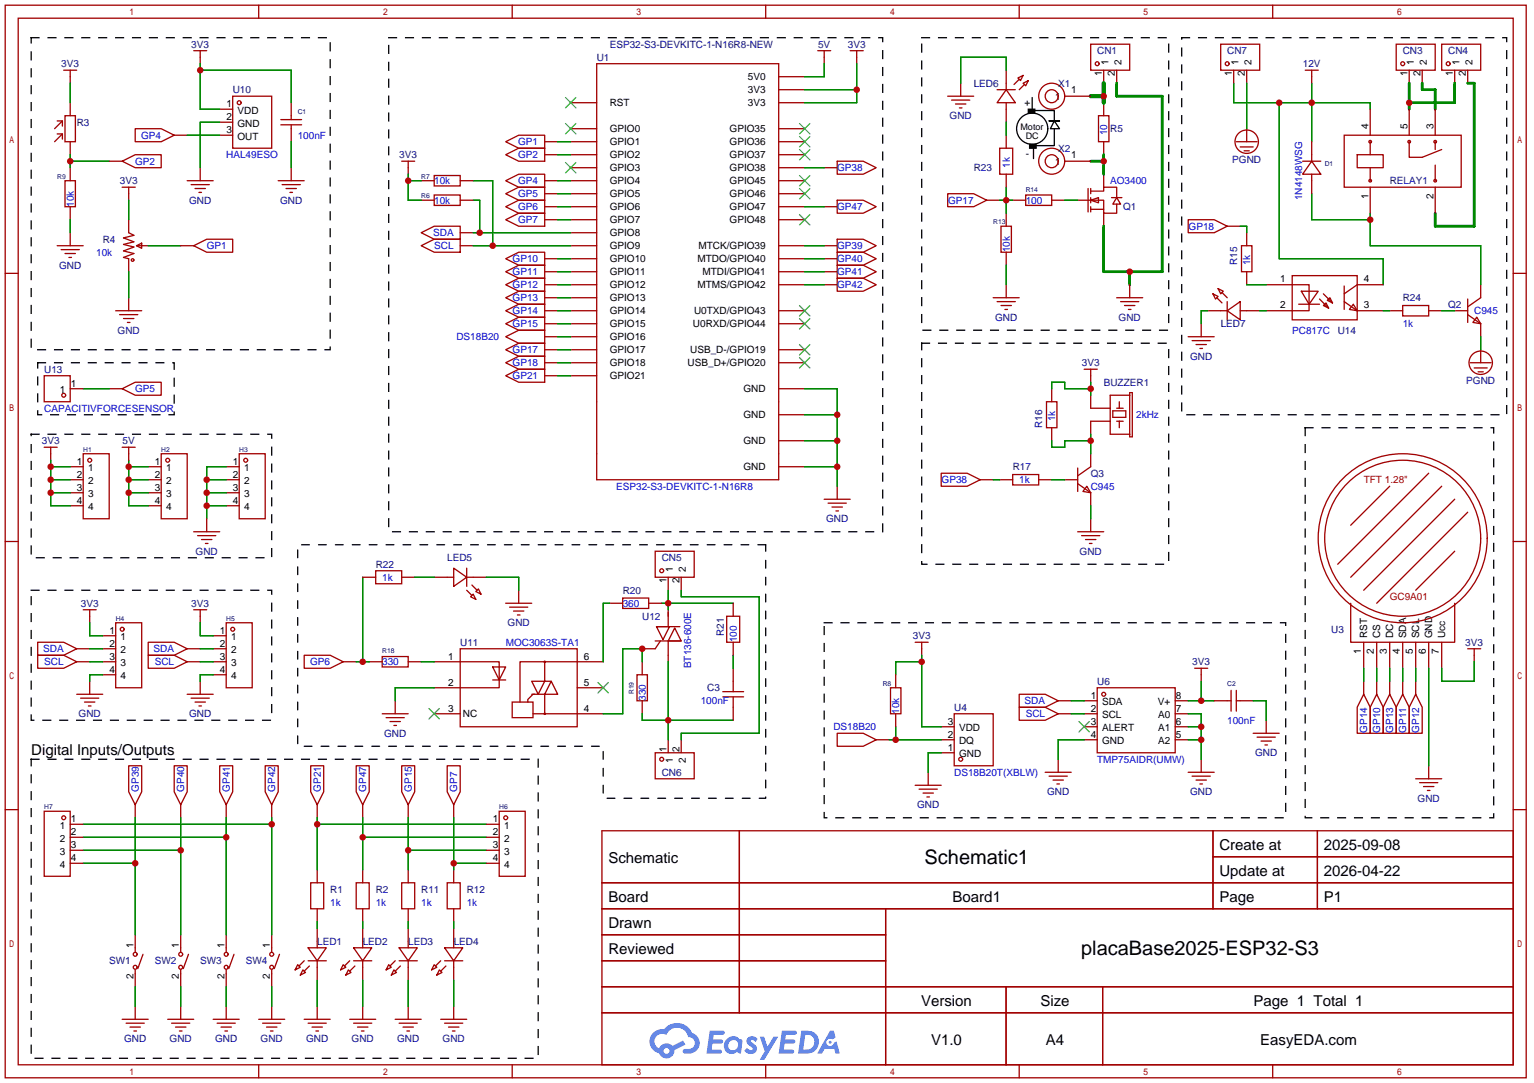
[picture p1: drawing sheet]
<svg xmlns="http://www.w3.org/2000/svg" width="300mm" height="212mm" viewBox="0 0 300 212" stroke-linecap="round" stroke-linejoin="round" font-family="sans-serif">
<g fill="none" stroke="#a10000" stroke-width=".25">
<path d="M1 1h297.2v209.6h-297.2zM3.6 3.6h292.1v204.4h-292.1zM50.5 1v2.6M100.1 1v2.6M149.6 1v2.6M199.1 1v2.6M248.7 1v2.6M1 53.4h2.6M295.7 53.4h2.5M1 105.8h2.6M295.7 105.8h2.5M1 158.2h2.6"/>
<path d="M295.7 158.2h2.5M117.6 162.3h178.1v45.7h-178.1zM117.6 172.5h178.1M117.6 177.5h178.1M144.5 162.3v35.6M173 177.5v30.5M237 162.3v15.2M237 167.4h58.7M257.4 162.3v15.2M117.6 182.6h55.4M117.6 192.8h178.1M117.6 187.7h55.4"/>
<path d="M117.6 197.9h178.1M196.6 192.8v15.2M215.4 192.8v15.2M50.5 208v2.6M100.1 208v2.6M149.6 208v2.6M199.1 208v2.6M248.7 208v2.6"/>
</g>
<g fill="#5487ff">
<path d="M146.2 202.7a1.3 1.3 0 0 1 1.8 .3l-.4 .6a.54 .54 0 0 0-.9-.2l.1 .2a1.58 1.58 0 0 1 1.1 1.5 1.43 1.43 0 0 1-2.5 .2l.5-.6a.64 .64 0 0 0 .6 .5 .64 .64 0 0 0 .6-.3l-.2-.2a1.35 1.35 0 0 1-.9-1.8z"/>
<path d="M148.5 202.5h.8l.7 2 1.1-2h1l-2.8 4.6h-.9l1-1.7z"/>
<path d="M138.7 201.4h1.6a1.31 1.31 0 0 1 1.3 .2 .4 .4 0 0 1-.4 .5l-1.8 .1-.1 .9h1.7a.4 .4 0 0 1 .3 .4 .4 .4 0 0 1-.4 .4h-1.7l-.2 1.2h.8a1.23 1.23 0 0 1 1.2 .2 .39 .39 0 0 1-.3 .5h-2.7z"/>
<path d="M152.8 201.4h1.6a1.32 1.32 0 0 1 1.3 .2 .39 .39 0 0 1-.4 .5l-1.7 .1-.2 .9h1.7a.4 .4 0 0 1 .3 .4 .4 .4 0 0 1-.4 .4h-1.7l-.2 1.2h.8a1.23 1.23 0 0 1 1.2 .1 .39 .39 0 0 1-.3 .6h-2.7z"/>
<path d="M162.2 201.4h.7l.4 1.3-.7 .4a.75 .75 0 0 0-1.1 .3 .75 .75 0 0 0 .5 1 .75 .75 0 0 0 .9-.7l.6-.2 .6 2.3h-.9l-.2-.9h-1.9l-.5 .9h-.9z"/>
<path d="M156.6 201.4l-.7 4.4h1.5a2.27 2.27 0 0 0 2.6-2.2 2.27 2.27 0 0 0-2.7-2.2zM157.3 202.1a1.5 1.5 0 0 1 1.8 1.6 1.5 1.5 0 0 1-1.9 1.4h-.3z"/>
<path d="M142 203a1.6 1.6 0 0 0-.3 2.3 1.6 1.6 0 0 0 2.3 .2l.8 .3 .3-2.4-.2-.3-.4-.1a1.58 1.58 0 0 0-2.5 0zM142.6 203.5a.99 .99 0 0 1 1.6 .3 .99 .99 0 0 1-.9 1.4 .94 .94 0 0 1-1-.6 .94 .94 0 0 1 .3-1.1z"/>
<path d="M127.6 201.8a2.37 2.37 0 0 0 1.2 4 1.54 1.54 0 0 0 1.7 1 1.54 1.54 0 0 0 1.3-1.6l2.1-1.1-.4-.8-2.1 1a1.57 1.57 0 0 0-2.6 .5 1.5 1.5 0 0 1-.7-2.1 1.5 1.5 0 0 1 2.1-.5 2.23 2.23 0 0 1 2.3-1.4 2.23 2.23 0 0 1 2 1.8 1.16 1.16 0 0 1 1.3 1.1 1.16 1.16 0 0 1-1.1 1.2h-.7a.47 .47 0 0 0-.6 .4 .47 .47 0 0 0 .4 .5 2.17 2.17 0 0 0 2.6-.9 2.17 2.17 0 0 0-.4-2.7l-.8-.4a3.2 3.2 0 0 0-5.4-.7l-1.2 .1zM129.7 205.3a.58 .58 0 0 1 1.1 0 .58 .58 0 0 1-1.1 0z"/>
<circle cx="162.2" cy="203.6" r=".28"/>
</g>
<g fill="none" stroke="#a10000" stroke-width=".25">
<path d="M12.4 13.7h2.6M13.7 13.7v2.6M37.8 9.9h2.6M39.1 9.9v2.5M45.5 18.8h7.6v10.2h-7.6zM116.6 12.4h35.5v81.3h-35.5zM152.1 17.5h5.1M152.1 15h5.1M159.8 9.9h2.5M161 9.9v2.5M166.1 9.9h2.6M167.4 9.9v2.5"/>
<path d="M185.2 18.8h5M185.9 19.6h3.6M187.7 16.3v2.5M194.8 17.5h3.6M196.6 17.5l1.8 2.6h-3.6zM196.6 13.7v3.8M198.9 15.2l1-.5-.5 1zM199.1 15.5l-1 1M199.9 16.3l1-.6-.5 1.1zM200.2 16.5l-1.1 1M208 18.8h5.1M213.1 8.6h7.6v5.1h-7.6z"/>
<path d="M215.6 13.7v2.6M218.2 13.7v2.6M238.5 8.6h7.6v5.1h-7.6zM241 13.7v2.6M243.6 13.7v2.6M255 13.7h2.6M256.3 13.7v2.6M272.8 8.6h7.6v5.1h-7.6zM275.3 13.7v2.6M277.9 13.7v2.6M281.7 8.6h7.6v5.1h-7.6zM284.2 13.7v2.6"/>
<path d="M286.8 13.7v2.6M11.2 23.6h1v1M11.2 26.2h1v1M12.2 23.6l-1.5 1.5M12.2 26.2l-1.5 1.5M12.7 22.6h2v5.1h-2zM12.7 35.3h2v5.1h-2zM13.7 20.1v2.5M13.7 27.7v2.5M13.7 32.8v2.5M21.3 31.5h2.6M23.9 31.5l2.5-1.3h5.1v2.6h-5.1z"/>
<path d="M23.9 36.6h2.5M25.1 36.6v2.5M26.4 25.1h5.1l2.5 1.3-2.5 1.3h-5.1zM34 26.4h2.6M36.6 35.3h5.1M37.3 36.1h3.6M38.1 36.8h2M38.9 37.6h.5M39.1 32.8v2.5M42.9 21.3h2.6M42.9 23.9h2.6M42.9 26.4h2.6"/>
<path d="M54.4 35.3h5M54.9 24.4h4M54.9 23.4h4M55.1 36.1h3.6M55.9 36.8h2M56.6 37.6h.5M56.9 20.1v3.3M56.9 24.4v3.3M56.9 32.8v2.5M78.5 31.5h2.5M79.8 31.5v2.5M82.3 35.3h2.5"/>
<path d="M82.3 39.1h2.5M84.8 38.1h5.1v2h-5.1zM84.8 34.3h5.1v2h-5.1zM89.9 35.3h2.6M89.9 39.1h2.6M98.8 27.7l2.5-1.3h5.1v2.6h-5.1zM98.8 30.2l2.5-1.2h5.1v2.5h-5.1zM98.8 35.3l2.5-1.3h5.1v2.6h-5.1zM98.8 37.8l2.5-1.2h5.1v2.5h-5.1zM106.4 27.7h2.6M106.4 30.2h2.6M106.4 35.3h2.6"/>
<path d="M106.4 37.8h2.6M111.5 20.1h5.1M111.5 27.7h5.1M111.5 30.2h5.1M111.5 35.3h5.1M111.5 32.8h5.1M111.5 37.8h5.1M111.5 25.1h5.1M152.1 20.1h5.1M152.1 27.7h5.1M152.1 30.2h5.1M152.1 35.3h5.1"/>
<path d="M152.1 32.8h5.1M152.1 37.8h5.1M152.1 25.1h5.1M161 32.8h2.6M163.6 39.1h5.1l2.5 1.3-2.5 1.3h-5.1zM163.6 31.5h5.1l2.5 1.3-2.5 1.2h-5.1zM185.2 37.8h5l2.6 1.3-2.6 1.3h-5zM186.7 20.3h2M187.5 21.1h.5M192.8 39.1h2.5M195.3 29h2.6v5h-2.6zM196.6 20.1v3.8"/>
<path d="M196.6 26.4v2.6M196.6 34v2.6M197.9 39.1h2.5M200.4 38.1h5.1v2h-5.1zM205.5 39.1h2.5M208 31.5h5.1M210.6 39.1h2.5M212.6 36.8v4.6M213.1 39.1h2.5v2.6h2.6v-1.8M213.1 37.3h2.5v-.7h2.6v2M213.1 39.1l1.5-.5v1zM213.1 36.8v1"/>
<path d="M213.1 38.6v1M214.6 22.6h2.1v5.1h-2.1zM215.6 20.1v2.5M215.6 27.7v2.5M215.6 34v2.6M217.2 38.6h2M218.2 38.6l.7 1.3h-1.5zM241.6 27.7h4M242.3 28.7h2.6M243.1 29.5h1M243.6 25.1v2.6M254.5 31.5h3.6"/>
<path d="M256.3 31.5l1.8 2.5h-3.6zM256.3 27.7v3.8M256.3 34v3.8M262.6 26.4h22.9v10.2h-22.9zM265.2 30.2h5.1v2.6h-5.1zM267.7 21.3v5.1M267.7 27.7v2.5M267.7 32.8v2.5M267.7 36.6v5.1M275.3 27.7v3h2.6l3.8-1.5M275.3 21.3v5.1M280.4 21.3v5.1"/>
<path d="M280.4 27.7v1.5M280.4 32.3v3M280.4 36.6v5.1M11.2 48h5.1M11.9 48.8h3.6M12.7 49.5h2M13.5 50.3h.5M13.7 40.4v2.5M13.7 45.5v2.5M25.1 42.9v2.6l1.1 .5-2.1 .5 2.1 .7-2.1 .6 2.1 .5-2.1 .7 2.1 .5-2.1 .8 1 .2v2.6M25.1 58.2v2.5M26.7 48l1-.5v1z"/>
<path d="M26.7 48h2.3M35.3 48h2.5M37.8 48l2.6-1.3h5.1v2.6h-5.1zM82.3 45.5l2.5-1.3h5.1v2.5h-5.1zM82.3 48l2.5-1.3h5.1v2.6h-5.1zM89.9 45.5h2.6M89.9 48h2.6M98.8 50.5l2.5-1.2h5.1v2.5h-5.1zM98.8 53.1l2.5-1.3h5.1v2.6h-5.1zM98.8 55.6l2.5-1.2h5.1v2.5h-5.1zM98.8 58.2l2.5-1.3h5.1v2.5h-5.1zM98.8 42.9l2.5-1.2h5.1v2.5h-5.1z"/>
<path d="M98.8 40.4l2.5-1.3h5.1v2.6h-5.1zM106.4 40.4h2.6M106.4 42.9h2.6M106.4 50.5h2.6M106.4 53.1h2.6M106.4 55.6h2.6M106.4 58.2h2.6M111.5 40.4h5.1M111.5 42.9h5.1M111.5 45.5h5.1M111.5 48h5.1M111.5 50.5h5.1"/>
<path d="M111.5 53.1h5.1M111.5 55.6h5.1M111.5 58.2h5.1M152.1 40.4h5.1M152.1 42.9h5.1M152.1 48h5.1M152.1 50.5h5.1M152.1 53.1h5.1M152.1 55.6h5.1M161 40.4h2.6M161 48h2.6M161 50.5h2.6"/>
<path d="M161 53.1h2.6M161 55.6h2.6M163.6 46.7h5.1l2.5 1.3-2.5 1.3h-5.1zM163.6 49.3h5.1l2.5 1.2-2.5 1.3h-5.1zM163.6 51.8h5.1l2.5 1.3-2.5 1.3h-5.1zM163.6 54.4h5.1l2.5 1.2-2.5 1.3h-5.1zM194.1 58.2h5M194.8 58.9h3.6M195.6 44.2h2v5.1h-2zM195.6 59.7h2M196.6 41.7v2.5M196.6 49.3v2.5"/>
<path d="M196.6 55.6v2.6M213.1 40.4v1M213.1 40.9h2.5M215.6 41.7v2.5M218.2 58.2h5.1M218.9 58.9h3.6M219.7 59.7h2M220.7 55.6v2.6M232.2 42.9h5l2.6 1.3-2.6 1.3h-5zM237 57.4l1 .5-.5 .5zM237.7 58.2l1.1 1M238 56.4l1 .5-.5 .5z"/>
<path d="M238.8 57.2l1 1M239.8 44.2h2.5M239.8 58.9v3.6M242.6 48h2v5.1h-2zM243.6 45.5v2.5M243.6 53.1v2.5M247.4 55.6h8.4v5.1h-8.4M252.5 53.8h12.7v8.7h-12.7zM253.7 59.4h4.1M254.3 56.9h3.3l-1.8 2.5zM257.8 58.4l1.8 1.8M258.6 59.7l.5-.5 .5 1z"/>
<path d="M258.6 57.4l1.7 1.8M259.3 58.7l.5-.5 .5 1zM262.6 55.9v4.6M262.6 58.9l2.6 1.8M264.4 59.4l.8 1.3-1.5-.2zM270.3 55.6h-5.1l-2.6 1.8M274.1 59.7h5v2h-5zM286.8 58.4v4.6M289.3 55.6v2.6l-2.5 1.7M8.6 73.4h5.1v5.1h-5.1zM13.7 75.9h2.6M21.3 75.9h2.6"/>
<path d="M22.6 60.7h5.1M23.4 61.5h3.5M23.9 75.9l2.5-1.2h5.1v2.5h-5.1zM24.1 62.2h2.1M24.9 63h.5M98.8 60.7l2.5-1.3h5.1v2.6h-5.1zM98.8 73.4l2.5-1.3h5.1v2.6h-5.1zM98.8 65.8l2.5-1.3h5.1v2.6h-5.1zM98.8 63.2l2.5-1.2h5.1v2.5h-5.1zM98.8 68.3l2.5-1.2h5.1v2.5h-5.1zM98.8 70.9l2.5-1.3h5.1v2.5h-5.1zM106.4 60.7h2.6"/>
<path d="M106.4 63.2h2.6M106.4 65.8h2.6M106.4 68.3h2.6M106.4 70.9h2.6M106.4 73.4h2.6M111.5 60.7h5.1M111.5 63.2h5.1M111.5 65.8h5.1M111.5 68.3h5.1M111.5 70.9h5.1M111.5 73.4h5.1M152.1 60.7h5.1"/>
<path d="M152.1 63.2h5.1M152.1 68.3h5.1M152.1 70.9h5.1M152.1 75.9h5.1M196.3 60.5h.5M204.5 78.5h2v5.1h-2zM205.5 75.9v2.6M211.8 72.1h2.6M213.1 72.1v2.6M213.1 77.2v2.6h3.8M218.2 79.8h1.3M218.7 78.5v1.3"/>
<path d="M220.5 60.5h.5M220.7 77.2h-3.8v7.6h3.8M220.7 76.7h.5v8.6h-.5zM232.2 65.8h5M232.9 66.5h3.6M233.7 67.3h2M234.4 68.1h.5M234.7 63.2v2.6M236 60.7h3.8M239.8 60.7l2.5-1.8v3.6zM242.3 60.7h3.8M265.2 60.7h5.1"/>
<path d="M271.5 60.7h2.6M279.1 60.7h2.6M284.2 60.7h2.6M286.8 61.5l2.5 1.7M287.3 70.9h4M288 71.9h2.6M288.5 62l.8 1.2-1.5-.2zM288.8 72.6h1M289.3 63.2v2.6M289.3 68.3v2.6M8.6 87.4h2.6M9.9 87.4v2.5"/>
<path d="M13.7 93.7h2.6M13.7 91.2h2.6M13.7 96.3h2.6M13.7 98.8h2.6M16.3 88.6h5v12.7h-5zM23.9 87.4h2.5M25.1 87.4v2.5M29 93.7h2.5M29 91.2h2.5M29 96.3h2.5M29 98.8h2.5M31.5 88.6h5.1v12.7h-5.1z"/>
<path d="M44.2 93.7h2.5M44.2 91.2h2.5M44.2 96.3h2.5M44.2 98.8h2.5M46.7 88.6h5.1v12.7h-5.1zM152.1 81h5.1M152.1 86.1h5.1M152.1 91.2h5.1M161 97.5h5.1M161.8 98.3h3.6M162.6 99.1h2M163.3 99.8h.5"/>
<path d="M163.6 95v2.5M183.9 92.5h5.1l2.5 1.2-2.5 1.3h-5.1zM191.5 93.7h2.6M195.3 93.7h2.6M197.9 92.7h5v2h-5zM202.9 93.7h2.6M205.5 83.6v2.5M208 93.7h2.6M210.6 91.4v4.6M210.6 94.5l2.5 1.8M212.3 95l.8 1.3-1.5-.3zM213.1 88.6v2.6l-2.5 1.8"/>
<path d="M213.1 96.3v2.5M216.9 82.3h-3.8v2.5M217.4 80.3h2.6v1.2h-2.6zM218.2 82.3h1.3M218.7 82.3v1.3M271.5 95l-7.6 7.6M279.1 92.5l-17.7 17.7M281.7 95l-17.8 17.8M284.2 97.5l-17.8 17.8M16.3 119.1h2.5M17.5 119.1v2.6M37.8 103.9h5.1"/>
<path d="M37.8 119.1h2.6M38.6 104.6h3.6M39.1 119.1v2.6M39.4 105.4h2M40.1 106.2h.5M40.4 101.3v2.6M70.9 112.8h2.5M73.4 111.5h5.1v2.5h-5.1zM78.5 112.8h2.5M84.8 112.8h3.8M88.6 111l2.6 1.8-2.6 1.8zM91.2 112.8h3.8"/>
<path d="M91.2 115.3l1 1M91.2 111v3.6M92.2 114.3l1 1M92.5 116.1l.5 1-1.1-.5zM93 115.6l.5-.5 .5 1zM98.8 117.9h5.1M99.6 118.6h3.5M100.3 119.4h2.1M101.3 115.3v2.6M119.1 117.9h2.6M121.7 116.8h5v2.1h-5zM126.7 117.9h2.6"/>
<path d="M128 107.7h7.6v5.1h-7.6zM130.6 112.8v2.5M130.6 119.1v3.3M133.1 112.8v2.5M143.3 117.9v2.5M210.6 103.9h5M211.3 104.6h3.6M212.1 105.4h2M212.9 106.2h.5M213.1 101.3v2.6M263.9 117.9v7.6h20.3v-7.6M284.2 107.7l-7.6 7.6"/>
<path d="M286.8 100.1l-17.8 17.8M7.4 125.5h5l2.6 1.2-2.6 1.3h-5zM7.4 128h5l2.6 1.3-2.6 1.3h-5zM15 126.7h2.5M15 129.3h2.5M15 135.6h5.1M15.7 136.4h3.6M16.5 137.2h2M17.3 137.9h.5M17.5 133.1v2.5M20.1 126.7h2.5M20.1 129.3h2.5"/>
<path d="M20.1 124.2h2.5M20.1 131.8h2.5M22.6 121.7h5.1v12.7h-5.1zM29 125.5h5l2.6 1.2-2.6 1.3h-5zM29 128h5l2.6 1.3-2.6 1.3h-5zM36.6 126.7h2.5M36.6 129.3h2.5M36.6 135.6h5.1M37.3 136.4h3.6M38.1 137.2h2M38.9 137.9h.5M39.1 133.1v2.5"/>
<path d="M41.7 126.7h2.5M41.7 129.3h2.5M41.7 124.2h2.5M41.7 131.8h2.5M44.2 121.7h5.1v12.7h-5.1zM59.4 128h5.1l2.6 1.3-2.6 1.3h-5.1zM67.1 129.3h2.5M72.1 129.3h2.6M74.7 128.3h5.1v2h-5.1zM74.7 139.4h5.1M77.2 136.9v2.5M79.8 129.3h2.5"/>
<path d="M84.8 129.3h12.7v5.1h-12.7M84.8 139.4h5.1M89.9 126.7h22.9v15.3h-22.9zM96.3 130.3h2.5l-1.3 2.5zM96.3 132.8h2.5M100.1 137.2h4v3h-4zM101.1 120.1h.5M103.9 135.6h2.5v3.8h11.5M103.9 133.1h2.5l-1.2 2.5zM104.1 139.4h2.3M104.4 135.6h-.3l-1 1.1v.5M106.4 129.3h-4.8v7.9"/>
<path d="M107.7 133.1l1.3 2.5h-2.6zM112.8 134.4h5.1M117.9 129.3h-11.5v3.8h1.3M124.5 131.8h2v5.1h-2zM125.5 129.3v2.5M125.5 136.9v2.5M128 125.2h5.1M128.3 122.4h2.5l-1.3 2.6zM128.3 122.4h4.5M129 125.2l-1 1.5h-2.5M130.6 125.2v4.1M131.8 122.7l1.3 2.5h-2.5z"/>
<path d="M141.2 136.1h4.1M141.2 135.1h4.1M142 120.4h2.5v5.1h-2.5zM143.3 125.5v2.5M143.3 130.6v4.5M143.3 136.1v4.6M174 134.4h2v5h-2zM175 131.8v2.6M175 139.4v2.6M178.8 125.5h2.6M180.1 125.5v2.5M186.4 139.4h7.7v10.2h-7.7z"/>
<path d="M199.1 135.6h5.1l2.6 1.3-2.6 1.3h-5.1zM199.1 138.2h5.1l2.6 1.2-2.6 1.3h-5.1zM206.8 136.9h2.5M206.8 139.4h2.5M211.8 136.9h2.6M211.8 139.4h2.6M214.4 134.4h15.2v12.7h-15.2zM229.6 136.9h2.6M229.6 139.4h2.6M233.4 130.6h2.6M234.7 130.6v2.5M237.2 136.9h3.3"/>
<path d="M240.5 134.9v4M241.6 136.9h3.3M241.6 134.9v4M266.4 135.6l1.3 2.6v5.1h-2.5v-5.1zM266.4 125.5v5.1M266.4 133.1v2.5M269 135.6l1.3 2.6v5.1h-2.6v-5.1zM269 125.5v5.1M269 133.1v2.5M271.5 135.6l1.3 2.6v5.1h-2.5v-5.1zM271.5 125.5v5.1M271.5 133.1v2.5"/>
<path d="M274.1 135.6l1.2 2.6v5.1h-2.5v-5.1zM274.1 125.5v5.1M274.1 133.1v2.5M276.6 135.6l1.3 2.6v5.1h-2.6v-5.1zM276.6 125.5v5.1M276.6 133.1v2.5M279.1 125.5v5.1M281.7 125.5v5.1M286.8 126.7h2.5M288 126.7v2.6M8.6 158.5h5.1v12.7h-5.1zM25.1 149.6h2.6v5.1l-1.3 2.5-1.3-2.5z"/>
<path d="M26.4 157.2v2.6M34 149.6h2.6v5.1l-1.3 2.5-1.3-2.5zM35.3 157.2v2.6M42.9 149.6h2.6v5.1l-1.3 2.5-1.3-2.5zM44.2 157.2v2.6M51.8 149.6h2.6v5.1l-1.3 2.5-1.3-2.5zM53.1 157.2v2.6M60.7 149.6h2.5v5.1l-1.2 2.5-1.3-2.5zM62 157.2v2.6M69.6 149.6h2.5v5.1l-1.2 2.5-1.3-2.5zM70.9 157.2v2.6M75.4 140.2h3.6"/>
<path d="M76.2 141h2M77 141.7h.5M78.5 149.6h2.5v5.1l-1.2 2.5-1.3-2.5zM79.8 157.2v2.6M87.4 149.6h2.5v5.1l-1.3 2.5-1.2-2.5zM88.6 157.2v2.6M97.5 158.5h5.1v12.7h-5.1zM128 147.1h7.6v5h-7.6zM130.6 144.5v2.6M133.1 144.5v2.6M163.6 143.3h5.1l2.5 1.2-2.5 1.3h-5.1zM171.2 144.5h2.5"/>
<path d="M178.8 153.4h5.1M179.6 154.2h3.5M180.3 154.9h2.1M181.1 155.7h.5M181.4 150.9v2.5M183.9 142h2.5M183.9 144.5h2.5M183.9 147.1h2.5M204.2 150.9h5.1M205 151.6h3.5M205.7 152.4h2.1M206.5 153.2h.5"/>
<path d="M206.8 148.3v2.6M211.8 142h2.6M211.8 144.5h2.6M229.6 142h2.6M229.6 144.5h2.6M232.2 150.9h5M232.9 151.6h3.6M233.7 152.4h2M234.4 153.2h.5M234.7 148.3v2.6M244.9 143.3h5M245.6 144h3.6"/>
<path d="M246.4 144.8h2M247.1 145.5h.5M247.4 140.7v2.6M276.6 152.1h5.1M277.4 152.9h3.5M278.1 153.7h2.1M278.9 154.4h.5M279.1 149.6v2.5M13.7 161h2.6M13.7 163.6h2.6M13.7 166.1h2.6M13.7 168.7h2.6"/>
<path d="M60.7 172.5h2.5v5h-2.5zM62 169.9v2.6M62 177.5v2.6M69.6 172.5h2.5v5h-2.5zM70.9 169.9v2.6M70.9 177.5v2.6M78.5 172.5h2.5v5h-2.5zM79.8 169.9v2.6M79.8 177.5v2.6M87.4 172.5h2.5v5h-2.5zM88.6 169.9v2.6M88.6 177.5v2.6"/>
<path d="M95 161h2.5M95 163.6h2.5M95 166.1h2.5M95 168.7h2.5M23.9 199.1h5.1M24.6 199.9h3.6M26.4 182.6v3.3M26.4 189.5v3.3M26.4 196.6v2.5M27.9 186.4l-1 2.8M32.8 199.1h5M33.5 199.9h3.6"/>
<path d="M35.3 182.6v3.3M35.3 189.5v3.3M35.3 196.6v2.5M36.8 186.4l-1 2.8M41.7 199.1h5M42.4 199.9h3.6M44.2 182.6v3.3M44.2 189.5v3.3M44.2 196.6v2.5M45.7 186.4l-1 2.8M50.5 199.1h5.1M51.3 199.9h3.6"/>
<path d="M53.1 182.6v3.3M53.1 189.5v3.3M53.1 196.6v2.5M54.6 186.4l-1 2.8M58.2 188.5l.5 .5-1 .5zM59.2 189.5l.5 .5-1 .5zM59.4 187.7l-1 1M59.4 199.1h5.1M60.2 185.2h3.6l-1.8 2.5zM60.2 187.7h3.6M60.2 199.9h3.6M60.5 188.7l-1.1 1"/>
<path d="M62 181.4v3.8M62 187.7v3.8M62 196.6v2.5M67.1 188.5l.5 .5-1.1 .5zM68.1 189.5l.5 .5-1 .5zM68.3 187.7l-1 1M68.3 199.1h5.1M69.1 185.2h3.5l-1.7 2.5zM69.1 187.7h3.5M69.1 199.9h3.5M69.3 188.7l-1 1M70.9 181.4v3.8"/>
<path d="M70.9 187.7v3.8M70.9 196.6v2.5M75.9 188.5l.6 .5-1.1 .5zM77 189.5l.5 .5-1 .5zM77.2 199.1h5.1M77.2 187.7l-1 1M78 185.2h3.5l-1.7 2.5zM78 187.7h3.5M78 199.9h3.5M78.2 188.7l-1 1M79.8 181.4v3.8M79.8 187.7v3.8"/>
<path d="M79.8 196.6v2.5M84.8 188.5l.5 .5-1 .5zM85.9 189.5l.5 .5-1.1 .5zM86.1 199.1h5.1M86.1 187.7l-1 1M86.9 185.2h3.5l-1.8 2.5zM86.9 187.7h3.5M86.9 199.9h3.5M87.1 188.7l-1 1M88.6 181.4v3.8M88.6 187.7v3.8M88.6 196.6v2.5"/>
<path d="M25.4 200.7h2M26.2 201.4h.5M34.3 200.7h2M35.1 201.4h.5M43.2 200.7h2M43.9 201.4h.5M52.1 200.7h2M52.8 201.4h.5M61 200.7h2M61.7 201.4h.5M69.8 200.7h2.1M70.6 201.4h.5"/>
<path d="M78.7 200.7h2.1M79.5 201.4h.5M87.6 200.7h2.1M88.4 201.4h.5"/>
<circle cx="205.5" cy="18.8" r="2.54"/>
<circle cx="205.5" cy="18.8" r="1.27"/>
<circle cx="214.4" cy="12.4" r=".38"/>
<circle cx="239.8" cy="12.4" r=".38"/>
<circle cx="274.1" cy="12.4" r=".38"/>
<circle cx="283" cy="12.4" r=".38"/>
<circle cx="46.7" cy="20.1" r=".38"/>
<circle cx="205.5" cy="31.5" r="2.54"/>
<circle cx="205.5" cy="31.5" r="1.27"/>
<circle cx="243.6" cy="27.7" r="2.29"/>
<circle cx="267.7" cy="27.7" r=".25"/>
<circle cx="267.7" cy="35.3" r=".25"/>
<circle cx="275.3" cy="27.7" r=".25"/>
<circle cx="280.4" cy="27.7" r=".25"/>
<circle cx="280.4" cy="35.3" r=".25"/>
<circle cx="25.9" cy="50.8" r=".25"/>
<circle cx="12.4" cy="77.2" r=".38"/>
<circle cx="289.3" cy="70.9" r="2.29"/>
<circle cx="17.5" cy="89.9" r=".38"/>
<circle cx="32.8" cy="89.9" r=".38"/>
<circle cx="48" cy="89.9" r=".38"/>
<circle cx="129.3" cy="111.5" r=".38"/>
<circle cx="274.1" cy="105.2" r="16.5"/>
<circle cx="274.1" cy="105.2" r="15.2"/>
<circle cx="23.9" cy="122.9" r=".38"/>
<circle cx="45.5" cy="122.9" r=".38"/>
<circle cx="106.4" cy="139.4" r=".13"/>
<circle cx="106.4" cy="129.3" r=".13"/>
<circle cx="215.6" cy="135.6" r=".38"/>
<circle cx="12.4" cy="159.8" r=".38"/>
<circle cx="98.8" cy="159.8" r=".38"/>
<circle cx="129.3" cy="148.3" r=".38"/>
<circle cx="187.7" cy="148.3" r=".38"/>
<circle cx="26.4" cy="189" r=".38"/>
<circle cx="26.4" cy="186.4" r=".38"/>
<circle cx="35.3" cy="189" r=".38"/>
<circle cx="35.3" cy="186.4" r=".38"/>
<circle cx="44.2" cy="189" r=".38"/>
<circle cx="44.2" cy="186.4" r=".38"/>
<circle cx="53.1" cy="189" r=".38"/>
<circle cx="53.1" cy="186.4" r=".38"/>
</g>
<g fill="none" stroke="#3c3" stroke-width=".25">
<path d="M110.5 19.1l2 2M112.5 19.1l-2 2M110.5 31.8l2 2M110.5 24.1l2 2.1M112.5 31.8l-2 2M112.5 24.1l-2 2.1M156.2 36.8l2 2.1M156.2 34.3l2 2M156.2 29.2l2 2M156.2 26.7l2 2M156.2 24.1l2 2.1M158.2 36.8l-2 2.1"/>
<path d="M158.2 34.3l-2 2M158.2 29.2l-2 2M158.2 26.7l-2 2M158.2 24.1l-2 2.1M156.2 41.9l2 2M156.2 59.7l2 2M158.2 41.9l-2 2M158.2 59.7l-2 2M156.2 69.8l2 2.1M156.2 67.3l2 2M156.2 62.2l2 2.1M158.2 69.8l-2 2.1"/>
<path d="M158.2 67.3l-2 2M158.2 62.2l-2 2.1M83.8 138.4l2.1 2.1M85.9 138.4l-2.1 2.1M116.8 133.4l2.1 2M118.9 133.4l-2.1 2M210.8 141l2.1 2M212.9 141l-2.1 2"/>
</g>
<g fill="none" stroke="#008700" stroke-width=".25">
<path d="M13.7 16.3v3.8M39.1 12.4v8.9h3.8M39.1 13.7h17.8v6.4M157.2 17.5h10.2M161 12.4v2.6h-3.8M167.4 12.4v7.7h-10.2M196.6 13.7v-2.5h-8.9v5.1M241 16.3v3.8h26.7v1.2M243.6 16.3v8.8M256.3 16.3v11.4M13.7 30.2v2.6M13.7 31.5h7.6"/>
<path d="M25.1 39.1v3.8M36.6 26.4h6.3M42.9 23.9h-3.8v8.9M56.9 27.7v5.1M79.8 34v5.1h2.5M79.8 35.3h2.5M92.5 39.1h1.2v6.4M92.5 35.3h3.8v12.7M109 35.3h2.5M109 27.7h2.5M109 30.2h2.5M109 37.8h2.5"/>
<path d="M157.2 32.8h3.8M195.3 39.1h2.6M196.6 23.9v2.5M196.6 36.6v5.1M208 39.1h2.6M249.9 20.1v30.4h20.4v5.1M256.3 37.8v5.1h11.4M13.7 42.9v2.6M25.1 53.1v5.1M29 48h6.3M92.5 45.5h19M92.5 48h19"/>
<path d="M109 50.5h2.5M109 53.1h2.5M109 55.6h2.5M109 58.2h2.5M109 40.4h2.5M109 42.9h2.5M157.2 50.5h3.8M157.2 53.1h3.8M157.2 55.6h3.8M157.2 40.4h3.8M157.2 48h3.8M196.6 51.8v3.8"/>
<path d="M242.3 44.2h1.3v1.3M243.6 55.6h3.8M267.7 41.7v6.3h21.6v7.6M16.3 75.9h5M109 60.7h2.5M109 73.4h2.5M109 65.8h2.5M109 63.2h2.5M109 68.3h2.5M109 70.9h2.5M157.2 75.9h6.4v19.1M205.5 75.9v-1.2h2.5v1.2h5.1"/>
<path d="M213.1 74.7v2.5M236 60.7h-1.3v2.5M246.1 60.7h1.3M270.3 60.7h1.2M281.7 60.7h2.5M289.3 65.8v2.5M9.9 91.2h3.8M9.9 93.7h3.8M9.9 89.9v8.9h3.8M9.9 96.3h3.8M25.1 91.2h3.9M25.1 89.9v8.9h3.9"/>
<path d="M25.1 93.7h3.9M25.1 96.3h3.9M40.4 93.7h3.8M40.4 96.3h3.8M40.4 98.8h3.8M44.2 91.2h-3.8v10.1M157.2 81h6.4M157.2 86.1h6.4M157.2 91.2h6.4M194.1 93.7h1.2M205.5 86.1v1.3h2.5v-1.3h5.1M205.5 93.7h2.5"/>
<path d="M213.1 84.8v3.8M213.1 98.8v2.5M70.9 112.8v16.5M81 112.8h3.8M95 112.8h6.3v2.5M119.1 117.9h-1.2v11.4M129.3 117.9h14M130.6 115.3v3.8M133.1 115.3v1.3h15.2v26.7h-15.2v1.2M17.5 129.3h2.6M17.5 126.7h2.6M17.5 121.7v2.5h2.6"/>
<path d="M20.1 131.8h-2.6v1.3M39.1 129.3h2.6M39.1 121.7v2.5h2.6M39.1 126.7h2.6M41.7 131.8h-2.6v1.3M69.6 129.3h2.5M82.3 129.3h2.5M84.8 134.4h-7.6v2.5M125.5 129.3v-2.6h-3.8v12.7h-3.8M125.5 139.4v1.3h17.8M130.6 129.3v15.2M143.3 128v2.6"/>
<path d="M180.1 128v14h3.8M180.1 129.3h-5.1v2.5M209.3 136.9h2.5M209.3 139.4h2.5M232.2 136.9h5M232.2 139.4h2.5v8.9M234.7 133.1v3.8M244.9 136.9h2.5v3.8M266.4 130.6v2.5M269 130.6v2.5M271.5 130.6v2.5M274.1 130.6v2.5"/>
<path d="M276.6 130.6v2.5M279.1 130.6v19M288 129.3v3.8h-6.3v-2.5M26.4 159.8v22.8M35.3 159.8v22.8M44.2 159.8v22.8M53.1 159.8v22.8M62 159.8v10.1M70.9 159.8v10.1M79.8 159.8v10.1M88.6 159.8v10.1M173.7 144.5h10.2"/>
<path d="M175 142v2.5M183.9 147.1h-2.5v3.8M211.8 144.5h-5v3.8M232.2 144.5h2.5M232.2 142h2.5M16.3 161h36.8M16.3 163.6h27.9M16.3 168.7h10.1M16.3 166.1h19M62 161h33M70.9 163.6h24.1M79.8 166.1h15.2"/>
<path d="M88.6 168.7h6.4M26.4 192.8v3.8M35.3 192.8v3.8M44.2 192.8v3.8M53.1 192.8v3.8M62 180.1v1.3M62 191.5v5.1M70.9 180.1v1.3M70.9 191.5v5.1M79.8 180.1v1.3M79.8 191.5v5.1M88.6 180.1v1.3"/>
<path d="M88.6 191.5v5.1"/>
</g>
<path d="M6.1 7.4h58.4v60.9h-58.4zM75.9 7.4h96.6v96.5h-96.6zM180.1 7.4h48.2v57.1h-48.2zM230.9 7.4h63.5v73.6h-63.5zM7.4 70.9h26.6v10.1h-26.6zM180.1 67.1h48.2v43.1h-48.2zM6.1 84.8h47v24.2h-47zM255 83.6h36.8v76.2h-36.8zM6.1 115.3h47v25.4h-47zM149.6 106.4h-91.4v39.4h59.7v10.2h31.7v-49.6M161 121.7h90.2v38.1h-90.2zM6.1 148.3h99.1v58.5h-99.1z" fill="none" stroke="#000" stroke-width=".25" stroke-dasharray="1.5 1.8"/>
<path d="M213.1 18.8h2.5M215.6 16.3v3.8" fill="none" stroke="#008700" stroke-width=".76"/>
<path d="M218.2 16.3v2.5h8.9v34.3h-11.5v-8.9M275.3 16.3v5M277.9 16.3v1.2h2.5v3.8M284.2 16.3v3.8h-8.9M286.8 16.3h1.2v27.9h-7.6v-2.5M213.1 31.5h2.5M215.6 30.2v3.8M220.7 53.1v2.5" fill="none" stroke="#008700" stroke-width=".51"/>
<g fill="none" stroke="#000" stroke-width=".25">
<path d="M201.7 19.1v2.5h4.3v2h-1h2h-1l1 1.5h-1.8l.8-1.5M201.9 28.4v2.6M206 25.1v3.3h-3.6"/>
<circle cx="201.7" cy="25.1" r="3"/>
</g>
<path d="M200.9 21.3h1.3v.8h-1.3zM201.2 28.2h1.2v.8h-1.2z" fill="#000" stroke="#000" stroke-width=".25"/>
<g fill="#c00">
<circle cx="163.6" cy="81" r=".63"/>
<circle cx="163.6" cy="86.1" r=".63"/>
<circle cx="163.6" cy="91.2" r=".63"/>
<circle cx="167.4" cy="17.5" r=".63"/>
<circle cx="62" cy="161" r=".63"/>
<circle cx="70.9" cy="163.6" r=".63"/>
<circle cx="93.7" cy="45.5" r=".63"/>
<circle cx="96.3" cy="48" r=".63"/>
<circle cx="234.7" cy="144.5" r=".63"/>
<circle cx="234.7" cy="142" r=".63"/>
<circle cx="234.7" cy="136.9" r=".63"/>
<circle cx="79.8" cy="35.3" r=".63"/>
<circle cx="180.1" cy="129.3" r=".63"/>
<circle cx="175" cy="144.5" r=".63"/>
<circle cx="13.7" cy="31.5" r=".63"/>
<circle cx="26.4" cy="168.7" r=".63"/>
<circle cx="35.3" cy="166.1" r=".63"/>
<circle cx="44.2" cy="163.6" r=".63"/>
<circle cx="53.1" cy="161" r=".63"/>
<circle cx="79.8" cy="166.1" r=".63"/>
<circle cx="88.6" cy="168.7" r=".63"/>
<circle cx="39.1" cy="13.7" r=".63"/>
<circle cx="215.6" cy="18.8" r=".63"/>
<circle cx="215.6" cy="31.5" r=".63"/>
<circle cx="220.7" cy="53.1" r=".63"/>
<circle cx="196.6" cy="39.1" r=".63"/>
<circle cx="267.7" cy="42.9" r=".63"/>
<circle cx="256.3" cy="20.1" r=".63"/>
<circle cx="249.9" cy="20.1" r=".63"/>
<circle cx="275.3" cy="20.1" r=".63"/>
<circle cx="213.1" cy="75.9" r=".63"/>
<circle cx="213.1" cy="86.1" r=".63"/>
<circle cx="9.9" cy="91.2" r=".63"/>
<circle cx="9.9" cy="93.7" r=".63"/>
<circle cx="9.9" cy="96.3" r=".63"/>
<circle cx="25.1" cy="91.2" r=".63"/>
<circle cx="25.1" cy="93.7" r=".63"/>
<circle cx="25.1" cy="96.3" r=".63"/>
<circle cx="40.4" cy="93.7" r=".63"/>
<circle cx="40.4" cy="96.3" r=".63"/>
<circle cx="40.4" cy="98.8" r=".63"/>
<circle cx="130.6" cy="117.9" r=".63"/>
<circle cx="130.6" cy="140.7" r=".63"/>
<circle cx="125.5" cy="126.7" r=".63"/>
<circle cx="70.9" cy="129.3" r=".63"/>
</g>
<g font-size="3.9">
<text x="180.7" y="168.8">Schematic1</text>
<text x="211.2" y="186.6">placaBase2025-ESP32-S3</text>
</g>
<g font-size="2.9">
<text x="6.1" y="147.5">Digital Inputs/Outputs</text>
<text x="238.3" y="166.1">Create at</text>
<text x="258.7" y="166.1">2025-09-08</text>
<text x="118.9" y="168.6">Schematic</text>
<text x="238.3" y="171.1">Update at</text>
<text x="258.7" y="171.1">2026-04-22</text>
<text x="118.9" y="176.2">Board</text>
<text x="186.1" y="176.2">Board1</text>
<text x="238.3" y="176.2">Page</text>
<text x="258.7" y="176.2">P1</text>
<text x="118.9" y="181.3">Drawn</text>
<text x="118.9" y="186.4">Reviewed</text>
<text x="180" y="196.5">Version</text>
<text x="203.3" y="196.5">Size</text>
<text x="244.9" y="196.5">Page 1 Total 1</text>
<text x="181.9" y="204.2">V1.0</text>
<text x="204.3" y="204.2">A4</text>
<text x="246.2" y="204.2">EasyEDA.com</text>
</g>
<g font-size="2" fill="#000080">
<text x="37.4" y="9.3">3V3</text>
<text x="116.6" y="11.9">U1</text>
<text x="119.1" y="9.3">ESP32-S3-DEVKITC-1-N16R8-NEW</text>
<text x="159.8" y="9.3">5V</text>
<text x="165.6" y="9.3">3V3</text>
<text x="214.4" y="10.6">CN1</text>
<text x="239.8" y="10.6">CN7</text>
<text x="274.1" y="10.6">CN3</text>
<text x="283" y="10.6">CN4</text>
<text x="12" y="13.1">3V3</text>
<text x="190.2" y="16.9">LED6</text>
<text x="206.8" y="16.9">X1</text>
<text x="254.5" y="13.1">12V</text>
<text x="45.5" y="18.2">U10</text>
<text x="185.5" y="23.3">GND</text>
<text x="15" y="24.6">R3</text>
<text x="206.8" y="29.6">X2</text>
<text x="216.9" y="25.8">R5</text>
<text x="23.4" y="36">3V3</text>
<text x="78" y="30.9">3V3</text>
<text x="190.2" y="33.5">R23</text>
<text x="240.8" y="31.9">PGND</text>
<text x="271.5" y="36">RELAY1</text>
<text x="36.9" y="39.8">GND</text>
<text x="54.7" y="39.8">GND</text>
<text x="219.5" y="41.1">Q1</text>
<text x="20.1" y="47.4">R4</text>
<text x="11.5" y="52.5">GND</text>
<text x="241.7" y="51.8" transform="rotate(-90 241.7 51.8)">R15</text>
<text x="274.1" y="58.9">R24</text>
<text x="23" y="65.2">GND</text>
<text x="194.4" y="62.7">GND</text>
<text x="218.6" y="62.7">GND</text>
<text x="238.5" y="63.9">LED7</text>
<text x="261.4" y="65.2">U14</text>
<text x="283" y="60.1">Q2</text>
<text x="211.4" y="71.6">3V3</text>
<text x="232.5" y="70.3">GND</text>
<text x="8.6" y="72.8">U13</text>
<text x="215.6" y="75.4">BUZZER1</text>
<text x="286.5" y="75.1">PGND</text>
<text x="203.6" y="83.6" transform="rotate(-90 203.6 83.6)">R16</text>
<text x="8.2" y="86.8">3V3</text>
<text x="24" y="86.8">5V</text>
<text x="197.9" y="91.9">R17</text>
<text x="213.1" y="93.1">Q3</text>
<text x="161.4" y="102">GND</text>
<text x="38.2" y="108.4">GND</text>
<text x="73.4" y="110.9">R22</text>
<text x="87.4" y="109.7">LED5</text>
<text x="129.3" y="109.7">CN5</text>
<text x="210.9" y="108.4">GND</text>
<text x="15.8" y="118.5">3V3</text>
<text x="37.4" y="118.5">3V3</text>
<text x="121.7" y="116">R20</text>
<text x="99.2" y="122.4">GND</text>
<text x="125.5" y="121.1">U12</text>
<text x="141.4" y="124.2" transform="rotate(-90 141.4 124.2)">R21</text>
<text x="178.3" y="124.9">3V3</text>
<text x="260.1" y="123.6">U3</text>
<text x="89.9" y="126.2">U11</text>
<text x="233" y="130">3V3</text>
<text x="286.3" y="126.2">3V3</text>
<text x="138.2" y="135.1">C3</text>
<text x="214.4" y="133.8">U6</text>
<text x="15.4" y="140.1">GND</text>
<text x="36.9" y="140.1">GND</text>
<text x="75" y="143.9">GND</text>
<text x="186.4" y="138.9">U4</text>
<text x="245.2" y="147.8">GND</text>
<text x="129.3" y="151.6">CN6</text>
<text x="204.6" y="155.4">GND</text>
<text x="232.5" y="155.4">GND</text>
<text x="179.2" y="157.9">GND</text>
<text x="277" y="156.6">GND</text>
<text x="64.5" y="174.4">R1</text>
<text x="73.4" y="174.4">R2</text>
<text x="82.3" y="174.4">R11</text>
<text x="91.2" y="174.4">R12</text>
<text x="62" y="184.6">LED1</text>
<text x="70.9" y="184.6">LED2</text>
<text x="79.8" y="184.6">LED3</text>
<text x="88.6" y="184.6">LED4</text>
<text x="21.3" y="188.4">SW1</text>
<text x="30.2" y="188.4">SW2</text>
<text x="39.1" y="188.4">SW3</text>
<text x="48" y="188.4">SW4</text>
<text x="24.2" y="203.6">GND</text>
<text x="33.1" y="203.6">GND</text>
<text x="42" y="203.6">GND</text>
<text x="50.9" y="203.6">GND</text>
<text x="59.8" y="203.6">GND</text>
<text x="68.7" y="203.6">GND</text>
<text x="77.6" y="203.6">GND</text>
<text x="86.5" y="203.6">GND</text>
</g>
<g font-size="2">
<text x="146.1" y="15.7">5V0</text>
<text x="215.3" y="14.9" transform="rotate(-90 215.3 14.9)">1</text>
<text x="216.6" y="12.8" transform="rotate(-90 216.6 12.8)">1</text>
<text x="217.8" y="14.9" transform="rotate(-90 217.8 14.9)">2</text>
<text x="219.1" y="12.8" transform="rotate(-90 219.1 12.8)">2</text>
<text x="240.7" y="14.9" transform="rotate(-90 240.7 14.9)">1</text>
<text x="242" y="12.8" transform="rotate(-90 242 12.8)">1</text>
<text x="243.2" y="14.9" transform="rotate(-90 243.2 14.9)">2</text>
<text x="244.5" y="12.8" transform="rotate(-90 244.5 12.8)">2</text>
<text x="275" y="14.9" transform="rotate(-90 275 14.9)">1</text>
<text x="276.3" y="12.8" transform="rotate(-90 276.3 12.8)">1</text>
<text x="277.5" y="14.9" transform="rotate(-90 277.5 14.9)">2</text>
<text x="278.8" y="12.8" transform="rotate(-90 278.8 12.8)">2</text>
<text x="283.9" y="14.9" transform="rotate(-90 283.9 14.9)">1</text>
<text x="285.1" y="12.8" transform="rotate(-90 285.1 12.8)">1</text>
<text x="286.4" y="14.9" transform="rotate(-90 286.4 14.9)">2</text>
<text x="287.7" y="12.8" transform="rotate(-90 287.7 12.8)">2</text>
<text x="44.3" y="21">1</text>
<text x="44.3" y="23.5">2</text>
<text x="46.4" y="22.3">VDD</text>
<text x="119.1" y="20.8">RST</text>
<text x="146.1" y="18.2">3V3</text>
<text x="146.1" y="20.8">3V3</text>
<text x="200.2" y="20.8">+</text>
<text x="206.2" y="19.5">1</text>
<text x="209.3" y="18.2">1</text>
<text x="44.3" y="26.1">3</text>
<text x="46.4" y="24.8">GND</text>
<text x="46.4" y="27.3">OUT</text>
<text x="119.1" y="28.4">GPIO1</text>
<text x="119.1" y="25.8">GPIO0</text>
<text x="142.5" y="28.4">GPIO36</text>
<text x="142.5" y="25.8">GPIO35</text>
<text x="267.4" y="25.1" transform="rotate(-90 267.4 25.1)">4</text>
<text x="275" y="25.1" transform="rotate(-90 275 25.1)">5</text>
<text x="280.1" y="25.1" transform="rotate(-90 280.1 25.1)">3</text>
<text x="119.1" y="30.9">GPIO2</text>
<text x="119.1" y="36">GPIO4</text>
<text x="119.1" y="33.5">GPIO3</text>
<text x="142.5" y="36">GPIO45</text>
<text x="142.5" y="33.5">GPIO38</text>
<text x="142.5" y="30.9">GPIO37</text>
<text x="200.4" y="30.7">-</text>
<text x="206.2" y="32.2">1</text>
<text x="209.3" y="30.9">1</text>
<text x="119.1" y="38.5">GPIO5</text>
<text x="119.1" y="41.1">GPIO6</text>
<text x="142.5" y="41.1">GPIO47</text>
<text x="142.5" y="38.5">GPIO46</text>
<text x="267.4" y="38.9" transform="rotate(-90 267.4 38.9)">1</text>
<text x="280.1" y="38.9" transform="rotate(-90 280.1 38.9)">2</text>
<text x="119.1" y="43.6">GPIO7</text>
<text x="119.1" y="46.2">GPIO8</text>
<text x="142.5" y="43.6">GPIO48</text>
<text x="119.1" y="48.7">GPIO9</text>
<text x="119.1" y="51.2">GPIO10</text>
<text x="119.1" y="53.8">GPIO11</text>
<text x="136.2" y="51.2">MTDO/GPIO40</text>
<text x="136.5" y="48.7">MTCK/GPIO39</text>
<text x="137.2" y="53.8">MTDI/GPIO41</text>
<text x="119.1" y="56.3">GPIO12</text>
<text x="119.1" y="58.9">GPIO13</text>
<text x="136.2" y="56.3">MTMS/GPIO42</text>
<text x="250.1" y="55.2">1</text>
<text x="266.4" y="55.2">4</text>
<text x="119.1" y="61.4">GPIO14</text>
<text x="119.1" y="63.9">GPIO15</text>
<text x="135.4" y="63.9">U0RXD/GPIO44</text>
<text x="135.6" y="61.4">U0TXD/GPIO43</text>
<text x="250.1" y="60.2">2</text>
<text x="266.4" y="60.2">3</text>
<text x="119.1" y="66.5">GPIO16</text>
<text x="119.1" y="69">GPIO17</text>
<text x="119.1" y="71.6">GPIO18</text>
<text x="134.3" y="71.6">USB_D+/GPIO20</text>
<text x="134.8" y="69">USB_D-/GPIO19</text>
<text x="11.7" y="76.9">1</text>
<text x="13.8" y="75.6">1</text>
<text x="119.1" y="74.1">GPIO21</text>
<text x="145.3" y="76.6">GND</text>
<text x="145.3" y="81.7">GND</text>
<text x="145.3" y="86.8">GND</text>
<text x="15" y="90.8">1</text>
<text x="15" y="93.4">2</text>
<text x="15" y="95.9">3</text>
<text x="17.2" y="92.1">1</text>
<text x="17.2" y="94.6">2</text>
<text x="30.3" y="90.8">1</text>
<text x="30.3" y="93.4">2</text>
<text x="30.3" y="95.9">3</text>
<text x="32.4" y="92.1">1</text>
<text x="32.4" y="94.6">2</text>
<text x="45.5" y="90.8">1</text>
<text x="45.5" y="93.4">2</text>
<text x="45.5" y="95.9">3</text>
<text x="47.7" y="92.1">1</text>
<text x="47.7" y="94.6">2</text>
<text x="145.3" y="91.9">GND</text>
<text x="15" y="98.5">4</text>
<text x="17.2" y="97.2">3</text>
<text x="17.2" y="99.7">4</text>
<text x="30.3" y="98.5">4</text>
<text x="32.4" y="97.2">3</text>
<text x="32.4" y="99.7">4</text>
<text x="45.5" y="98.5">4</text>
<text x="47.7" y="97.2">3</text>
<text x="47.7" y="99.7">4</text>
<text x="130.2" y="114" transform="rotate(-90 130.2 114)">1</text>
<text x="131.5" y="111.8" transform="rotate(-90 131.5 111.8)">1</text>
<text x="132.7" y="114" transform="rotate(-90 132.7 114)">2</text>
<text x="134" y="111.8" transform="rotate(-90 134 111.8)">2</text>
<text x="21.4" y="123.9">1</text>
<text x="23.5" y="125.1">1</text>
<text x="43" y="123.9">1</text>
<text x="45.1" y="125.1">1</text>
<text x="267.1" y="124.7" transform="rotate(-90 267.1 124.7)">RST</text>
<text x="269.7" y="124.7" transform="rotate(-90 269.7 124.7)">CS</text>
<text x="272.2" y="124.7" transform="rotate(-90 272.2 124.7)">DC</text>
<text x="274.8" y="124.7" transform="rotate(-90 274.8 124.7)">SDA</text>
<text x="277.3" y="124.7" transform="rotate(-90 277.3 124.7)">SCL</text>
<text x="279.8" y="124.7" transform="rotate(-90 279.8 124.7)">GND</text>
<text x="282.4" y="124.7" transform="rotate(-90 282.4 124.7)">Ucc</text>
<text x="21.4" y="126.4">2</text>
<text x="21.4" y="128.9">3</text>
<text x="21.4" y="131.5">4</text>
<text x="23.5" y="127.7">2</text>
<text x="23.5" y="130.2">3</text>
<text x="43" y="126.4">2</text>
<text x="43" y="128.9">3</text>
<text x="43" y="131.5">4</text>
<text x="45.1" y="127.7">2</text>
<text x="45.1" y="130.2">3</text>
<text x="87.6" y="128.9">1</text>
<text x="114" y="128.9">6</text>
<text x="265.9" y="127.8" transform="rotate(-90 265.9 127.8)">1</text>
<text x="268.4" y="127.8" transform="rotate(-90 268.4 127.8)">2</text>
<text x="270.9" y="127.8" transform="rotate(-90 270.9 127.8)">3</text>
<text x="273.5" y="127.8" transform="rotate(-90 273.5 127.8)">4</text>
<text x="276" y="127.8" transform="rotate(-90 276 127.8)">5</text>
<text x="278.6" y="127.8" transform="rotate(-90 278.6 127.8)">6</text>
<text x="281.1" y="127.8" transform="rotate(-90 281.1 127.8)">7</text>
<text x="23.5" y="132.7">4</text>
<text x="45.1" y="132.7">4</text>
<text x="87.6" y="134">2</text>
<text x="114" y="134">5</text>
<text x="213.2" y="136.6">1</text>
<text x="215.3" y="137.8">SDA</text>
<text x="226.2" y="137.8">V+</text>
<text x="229.7" y="136.6">8</text>
<text x="87.6" y="139.1">3</text>
<text x="90.4" y="140.1">NC</text>
<text x="114" y="139.1">4</text>
<text x="185.2" y="141.6">3</text>
<text x="187.4" y="142.9">VDD</text>
<text x="213.2" y="139.1">2</text>
<text x="213.2" y="141.6">3</text>
<text x="215.3" y="140.4">SCL</text>
<text x="215.3" y="142.9">ALERT</text>
<text x="226.3" y="142.9">A1</text>
<text x="226.3" y="140.4">A0</text>
<text x="229.7" y="141.6">6</text>
<text x="229.7" y="139.1">7</text>
<text x="130.2" y="146.9" transform="rotate(-90 130.2 146.9)">1</text>
<text x="131.5" y="149.1" transform="rotate(-90 131.5 149.1)">1</text>
<text x="132.7" y="146.9" transform="rotate(-90 132.7 146.9)">2</text>
<text x="134" y="149.1" transform="rotate(-90 134 149.1)">2</text>
<text x="185.2" y="144.2">2</text>
<text x="185.2" y="146.7">1</text>
<text x="187.4" y="145.4">DQ</text>
<text x="187.4" y="148">GND</text>
<text x="213.2" y="144.2">4</text>
<text x="215.3" y="145.4">GND</text>
<text x="226.3" y="145.4">A2</text>
<text x="229.7" y="144.2">5</text>
<text x="11.7" y="162">1</text>
<text x="13.8" y="160.7">1</text>
<text x="96.3" y="160.7">1</text>
<text x="98.5" y="162">1</text>
<text x="11.7" y="164.5">2</text>
<text x="11.7" y="167">3</text>
<text x="13.8" y="163.2">2</text>
<text x="13.8" y="165.8">3</text>
<text x="96.3" y="163.2">2</text>
<text x="96.3" y="165.8">3</text>
<text x="98.5" y="164.5">2</text>
<text x="98.5" y="167">3</text>
<text x="11.7" y="169.6">4</text>
<text x="13.8" y="168.3">4</text>
<text x="96.3" y="168.3">4</text>
<text x="98.5" y="169.6">4</text>
<text x="26.1" y="185.2" transform="rotate(-90 26.1 185.2)">1</text>
<text x="35" y="185.2" transform="rotate(-90 35 185.2)">1</text>
<text x="43.8" y="185.2" transform="rotate(-90 43.8 185.2)">1</text>
<text x="52.7" y="185.2" transform="rotate(-90 52.7 185.2)">1</text>
<text x="26.1" y="191.3" transform="rotate(-90 26.1 191.3)">2</text>
<text x="35" y="191.3" transform="rotate(-90 35 191.3)">2</text>
<text x="43.8" y="191.3" transform="rotate(-90 43.8 191.3)">2</text>
<text x="52.7" y="191.3" transform="rotate(-90 52.7 191.3)">2</text>
</g>
<g font-size="2" fill="#00f">
<text x="27.6" y="27.1">GP4</text>
<text x="58.2" y="27.1">100nF</text>
<text x="101.2" y="28.4">GP1</text>
<text x="216.3" y="26.4" transform="rotate(-90 216.3 26.4)">10</text>
<text x="26.4" y="32.2">GP2</text>
<text x="44.2" y="30.9">HAL49ESO</text>
<text x="84.8" y="36">10k</text>
<text x="101.2" y="30.9">GP2</text>
<text x="101.2" y="36">GP4</text>
<text x="163.6" y="33.5">GP38</text>
<text x="197.3" y="32.8" transform="rotate(-90 197.3 32.8)">1k</text>
<text x="216.9" y="36">AO3400</text>
<text x="14.4" y="40.4" transform="rotate(-90 14.4 40.4)">10k</text>
<text x="84.8" y="39.8">10k</text>
<text x="101.2" y="38.5">GP5</text>
<text x="101.2" y="41.1">GP6</text>
<text x="163.6" y="41.1">GP47</text>
<text x="185.3" y="39.8">GP17</text>
<text x="200.4" y="39.8">100</text>
<text x="254.4" y="39.1" transform="rotate(-90 254.4 39.1)">1N4148WSG</text>
<text x="84.6" y="46.2">SDA</text>
<text x="101.2" y="43.6">GP7</text>
<text x="232.2" y="44.9">GP18</text>
<text x="18.8" y="50">10k</text>
<text x="40.4" y="48.7">GP1</text>
<text x="84.8" y="48.7">SCL</text>
<text x="100.2" y="51.2">GP10</text>
<text x="100.2" y="53.8">GP11</text>
<text x="163.6" y="48.7">GP39</text>
<text x="163.6" y="51.2">GP40</text>
<text x="163.6" y="53.8">GP41</text>
<text x="197.3" y="49.3" transform="rotate(-90 197.3 49.3)">10k</text>
<text x="244.3" y="51.8" transform="rotate(-90 244.3 51.8)">1k</text>
<text x="100.2" y="56.3">GP12</text>
<text x="100.2" y="58.9">GP13</text>
<text x="163.6" y="56.3">GP42</text>
<text x="100.2" y="61.4">GP14</text>
<text x="100.2" y="63.9">GP15</text>
<text x="252.5" y="65.2">PC817C</text>
<text x="274.1" y="63.9">1k</text>
<text x="288" y="61.4">C945</text>
<text x="89.2" y="66.5">DS18B20</text>
<text x="100.2" y="69">GP17</text>
<text x="100.2" y="71.6">GP18</text>
<text x="26.4" y="76.6">GP5</text>
<text x="100.2" y="74.1">GP21</text>
<text x="8.6" y="80.4">CAPACITIVFORCESENSOR</text>
<text x="206.2" y="82.3" transform="rotate(-90 206.2 82.3)">1k</text>
<text x="222" y="81.7">2kHz</text>
<text x="120.4" y="95.7">ESP32-S3-DEVKITC-1-N16R8</text>
<text x="184" y="94.4">GP38</text>
<text x="199.1" y="94.4">1k</text>
<text x="213.1" y="95.7">C945</text>
<text x="74.7" y="113.5">1k</text>
<text x="121.7" y="118.5">360</text>
<text x="143.9" y="125.5" transform="rotate(-90 143.9 125.5)">100</text>
<text x="8.4" y="127.4">SDA</text>
<text x="8.6" y="130">SCL</text>
<text x="30" y="127.4">SDA</text>
<text x="30.2" y="130">SCL</text>
<text x="60.6" y="130">GP6</text>
<text x="74.7" y="130">330</text>
<text x="98.8" y="126.2">MOC3063S-TA1</text>
<text x="135.1" y="130.6" transform="rotate(-90 135.1 130.6)">BT136-600E</text>
<text x="126.2" y="136.9" transform="rotate(-90 126.2 136.9)">330</text>
<text x="136.9" y="137.6">100nF</text>
<text x="200.2" y="137.6">SDA</text>
<text x="162.8" y="142.7">DS18B20</text>
<text x="175.7" y="139.5" transform="rotate(-90 175.7 139.5)">10k</text>
<text x="200.4" y="140.1">SCL</text>
<text x="239.8" y="141.4">100nF</text>
<text x="267.1" y="143.2" transform="rotate(-90 267.1 143.2)">GP14</text>
<text x="269.7" y="143.2" transform="rotate(-90 269.7 143.2)">GP10</text>
<text x="272.2" y="143.2" transform="rotate(-90 272.2 143.2)">GP13</text>
<text x="274.8" y="143.2" transform="rotate(-90 274.8 143.2)">GP11</text>
<text x="277.3" y="143.2" transform="rotate(-90 277.3 143.2)">GP12</text>
<text x="214.4" y="149">TMP75AIDR(UMW)</text>
<text x="27.1" y="154.7" transform="rotate(-90 27.1 154.7)">GP39</text>
<text x="36" y="154.7" transform="rotate(-90 36 154.7)">GP40</text>
<text x="44.9" y="154.7" transform="rotate(-90 44.9 154.7)">GP41</text>
<text x="53.8" y="154.7" transform="rotate(-90 53.8 154.7)">GP42</text>
<text x="62.7" y="154.7" transform="rotate(-90 62.7 154.7)">GP21</text>
<text x="71.6" y="154.7" transform="rotate(-90 71.6 154.7)">GP47</text>
<text x="80.4" y="154.7" transform="rotate(-90 80.4 154.7)">GP15</text>
<text x="89.3" y="154.7" transform="rotate(-90 89.3 154.7)">GP7</text>
<text x="186.4" y="151.6">DS18B20T(XBLW)</text>
<text x="64.5" y="177">1k</text>
<text x="73.4" y="177">1k</text>
<text x="82.3" y="177">1k</text>
<text x="91.2" y="177">1k</text>
</g>
<g font-size="2" fill="#a00000">
<text x="266.4" y="94.4">TFT 1.28&quot;</text>
<text x="271.5" y="117.3">GC9A01</text>
</g>
<g font-size="1.8">
<text x="199.4" y="25.4">Motor</text>
<text x="200.4" y="27.2">DC</text>
</g>
<g font-size="1.3" fill="#000080">
<text x="58.2" y="22.2">C1</text>
<text x="11.2" y="34.9">R9</text>
<text x="82.3" y="34.9">R7</text>
<text x="258.8" y="32.4">D1</text>
<text x="82.3" y="38.7">R6</text>
<text x="200.4" y="37.5">R14</text>
<text x="194.1" y="43.8">R13</text>
<text x="16.3" y="88.3">H1</text>
<text x="31.5" y="88.3">H2</text>
<text x="46.7" y="88.3">H3</text>
<text x="22.6" y="121.3">H4</text>
<text x="44.2" y="121.3">H5</text>
<text x="74.7" y="127.6">R18</text>
<text x="123.8" y="135.6" transform="rotate(-90 123.8 135.6)">R19</text>
<text x="172.5" y="134">R8</text>
<text x="239.8" y="134">C2</text>
<text x="8.6" y="158.1">H7</text>
<text x="97.5" y="158.1">H6</text>
</g>
</svg>
